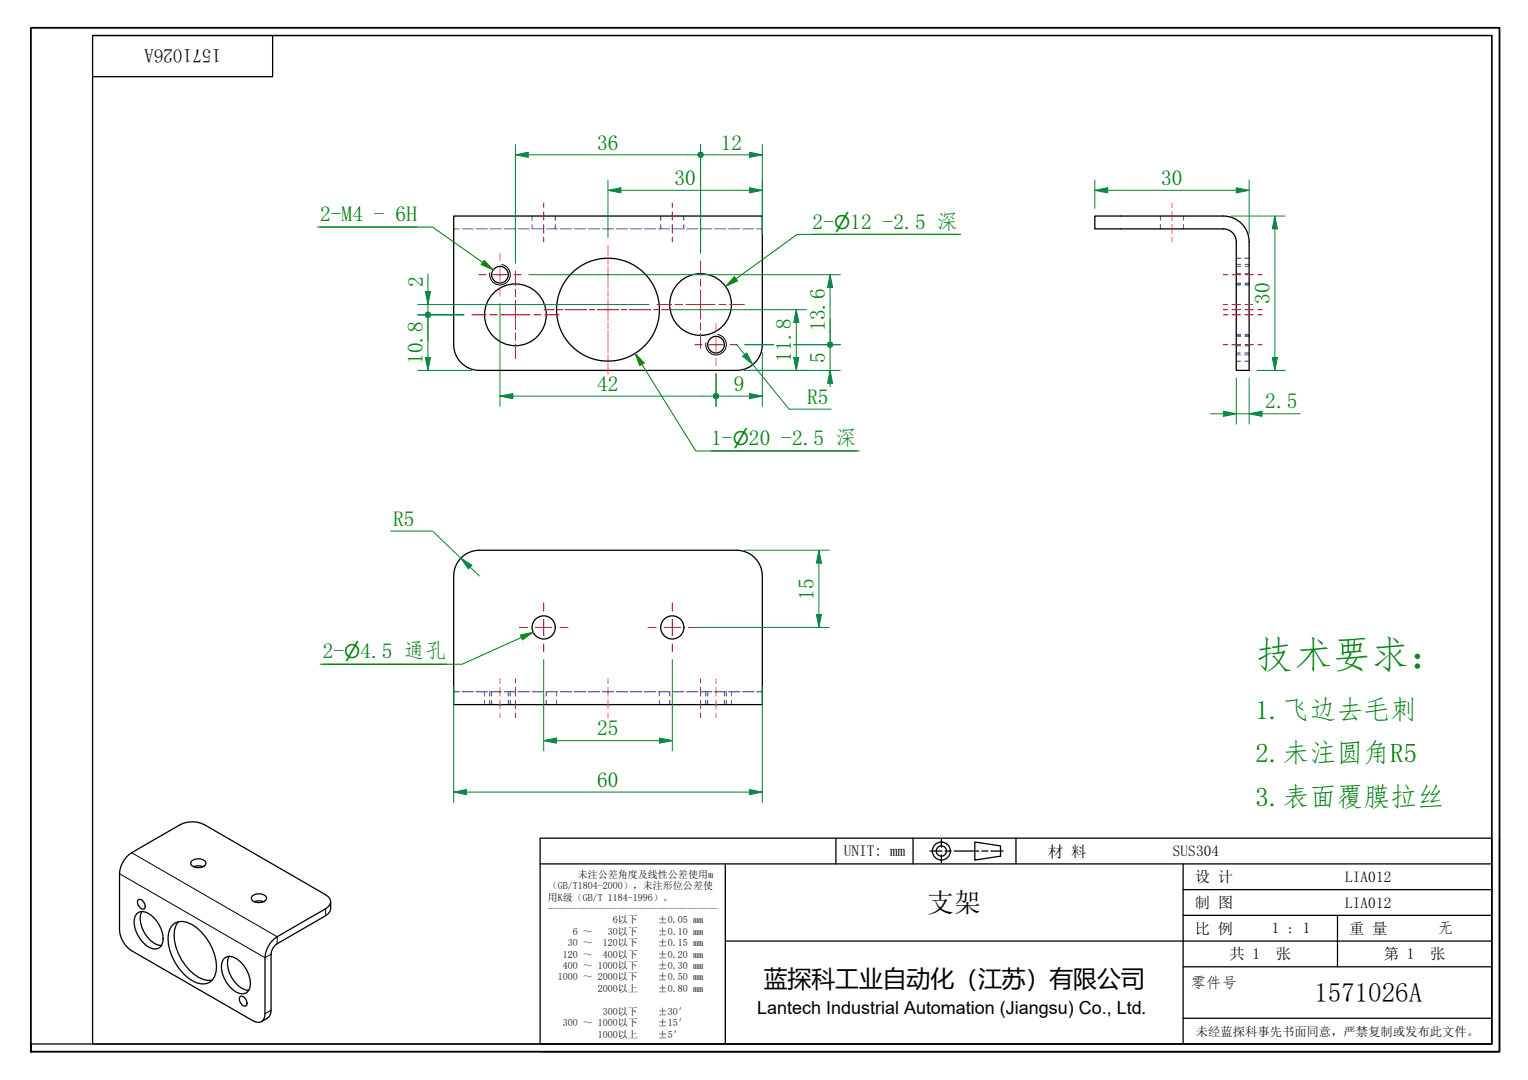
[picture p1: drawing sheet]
<svg xmlns="http://www.w3.org/2000/svg" width="297mm" height="210mm" viewBox="0 0 297 210" stroke-linecap="round" stroke-linejoin="round" font-family="sans-serif">
<g fill="none" stroke="#00f" stroke-width=".19">
<path d="M88.2 44.5h1.1M89.8 44.5h2.2M92.6 44.5h2.1M95.3 44.5h2.2M98 44.5h2.2M100.7 44.5h2.2M103.4 42v.8M103.4 43.7v.8M103.5 44.5h2.1M106.2 44.5h2.2M107.9 42v.8M107.9 43.7v.8"/>
<path d="M108.9 44.5h2.2M111.6 44.5h2.2M114.4 44.5h2.2M117.1 44.5h2.2M119.8 44.5h2.2M122.6 44.5h2.1M125.3 44.5h2.2M128 44.5h2.2M128.4 42v.8M128.4 43.7v.8M132.9 43.7v.8h-2.2M132.9 42v.8"/>
<path d="M133.5 44.5h2.1M136.2 44.5h2.2M138.9 44.5h2.2M141.6 44.5h2.2M144.4 44.5h2.2M147.1 44.5h1.1M225.6 42v.8M225.6 43.7v.8M230.1 42v.8M230.1 43.7v.8M240.3 53.2h.9M240.3 55.2h.9"/>
<path d="M240.3 50.2h.9M240.3 51.8h.9M240.3 55h.9M240.3 51.4h.9M240.3 55.4h.9M242 53.2h.8M242 55.2h.8M242 50.2h.8M242 51.8h.8M242 55h.8M242 51.4h.8M242 55.4h.8"/>
<path d="M240.3 65.2h.9M240.3 67.2h.9M240.3 70.2h.9M240.3 65.4h.9M240.3 68.6h.9M240.3 65h.9M240.3 69h.9M242 65.2h.8M242 67.2h.8M242 70.2h.8M242 65.4h.8M242 68.6h.8"/>
<path d="M242 65h.8M242 69h.8M88.2 134.4h1.1M89.8 134.4h2.2M92.6 134.4h2.1M94.2 134.4v.9M94.2 136.1v.8M95.2 134.4v.9M95.2 136.1v.8M95.3 134.4h2.2M95.6 134.4v.9M95.6 136.1v.8"/>
<path d="M98 134.4h2.2M98.8 134.4v.9M98.8 136.1v.8M99.2 134.4v.9M99.2 136.1v.8M100.7 134.4h2.2M103.5 134.4h2.1M106.2 136.1v.8M108.2 134.4v.9M108.2 136.1v.8M108.4 134.4h-2.2v.9M108.9 134.4h2.2"/>
<path d="M111.6 134.4h2.2M114.4 134.4h2.2M117.1 134.4h2.2M119.8 134.4h2.2M122.6 134.4h2.1M125.3 134.4h2.2M128 134.4h2.2v.9M128.2 134.4v.9M128.2 136.1v.8M130.2 136.1v.8M130.7 134.4h2.2M133.5 134.4h2.1"/>
<path d="M136.2 134.4h2.2M137.2 134.4v.9M137.2 136.1v.8M137.6 134.4v.9M137.6 136.1v.8M138.9 134.4h2.2M140.8 134.4v.9M140.8 136.1v.8M141.2 134.4v.9M141.2 136.1v.8M141.6 134.4h2.2M142.2 134.4v.9"/>
<path d="M142.2 136.1v.8M144.4 134.4h2.2M147.1 134.4h1.1"/>
</g>
<g fill="none" stroke="#000" stroke-width=".25">
<path d="M88.2 42h60v25a5 5 0 0 1-5 5h-50a5 5 0 0 1-5-5zM212.8 42h25a5 5 0 0 1 5 5v25h-2.5v-25a2.5 2.5 0 0 0-2.5-2.5h-25zM90 108.1a5 5 0 0 1 3.2-1.2h50a5 5 0 0 1 5 5v25h-60v-25a5 5 0 0 1 1.8-3.8zM25 166.2l10-5.9a5.2 5.2 0 0 1 4.7 0l23.6 13.6a1.44 1.44 0 0 1 1 1.4 1.44 1.44 0 0 1-1 1.3l-9.4 5.5a5.2 5.2 0 0 0-2.4 4v10.9a1.44 1.44 0 0 1-.7 1.6 1.44 1.44 0 0 1-1.6-.2l-23.6-13.6a5.2 5.2 0 0 1-2.4-4.1v-10.9a5.2 5.2 0 0 1 1.8-3.6zM26.6 177.6a1.91 1.91 0 0 1 2.5 .1 6 6 0 0 1 2.5 5.5 1.6 1.6 0 0 1-2.5 1 5.7 5.7 0 0 1-2.8-6.1zM26.9 174.8a1.29 1.29 0 0 1 1.3 1.7l-.3 .2a1.32 1.32 0 0 1-1-1.9zM27.6 177.2a5.1 5.1 0 0 0 1.7 5.6l.7 .6 .7 .3 .7 .1M33.5 179.9a2.61 2.61 0 0 1 3-.6 9.8 9.8 0 0 1 5.5 9.6 2.6 2.6 0 0 1-3.7 2.1 9.8 9.8 0 0 1-5.5-9.6l.2-.8zM34.7 179.1a5.9 5.9 0 0 0-.1 6.1 9.3 9.3 0 0 0 4.9 5.2l.9 .2 .8-.1M37.3 167.3a1.88 1.88 0 0 1 2.8 .4 1.32 1.32 0 0 1-1.6 .9 1.15 1.15 0 0 1-1.4-1zM37.6 168.5a2.41 2.41 0 0 1 1.9 0M49.1 174.1a1.88 1.88 0 0 1 2.7 .4 1.31 1.31 0 0 1-1.5 .9 1.14 1.14 0 0 1-1.4-1z"/>
<path d="M49.4 175.3a2.41 2.41 0 0 1 1.9 0M64.3 175.3v1.3l-.1 .5-.4 .5-9.9 5.8a2.61 2.61 0 0 0-1.2 2.1l-.1 11.5-.2 .5-.4 .4-1.2 .7M43.6 186.3a1.9 1.9 0 0 1 2.4 .1 6 6 0 0 1 2.6 5.5 1.6 1.6 0 0 1-2.6 1 5.7 5.7 0 0 1-2.8-6.1zM44.5 185.9a5.1 5.1 0 0 0 1.8 5.6l.7 .6 .7 .3 .7 .1M46.7 193.7a1.29 1.29 0 0 1 1.3 1.7l-.3 .2a1.32 1.32 0 0 1-1-1.9z"/>
<circle cx="97.2" cy="53.4" r="1.62"/>
<circle cx="136.2" cy="59.2" r="6"/>
<circle cx="100.2" cy="61.2" r="6"/>
<circle cx="118.2" cy="60.2" r="10"/>
<circle cx="139.2" cy="67" r="1.62"/>
<circle cx="105.7" cy="121.9" r="2.25"/>
<circle cx="130.7" cy="121.9" r="2.25"/>
</g>
<path d="M97.5 51.4a2 2 0 0 1 1.7 2.3 2 2 0 0 1-2.4 1.7 2 2 0 0 1-1.6-2.4M139.5 65a2 2 0 0 1 1.7 2.3 2 2 0 0 1-2.4 1.7 2 2 0 0 1-1.6-2.4M23.2 169.8l28.3 16.3 1.2-.6M25.6 165.7l28.3 16.4v1.3M63.3 176.6v1.4M52.7 196.3l-1.2 .7" fill="none" stroke="#000" stroke-width=".19"/>
<path d="M6 204.4v-1.5v1.5M6 202.9v-197.5h285.5v199h-285.5" fill="none" stroke="#000" stroke-width=".35"/>
<path d="M18 6.9h272v196h-272zM18 6.9h272M53 6.9v8h-35M290 6.9v196h-284" fill="none" stroke="#000" stroke-width=".25"/>
<g fill="none" stroke="#000" stroke-width=".25">
<path d="M105 162.9h185v40h-185zM105 167.9h185M141 167.9v35M162.5 162.9v5M177.5 162.9v5M180.8 165.4h2.3M183 163.2v1.5M183 166.2v1.5M183.7 165.4h1.2M185.5 165.4h4.8M189.5 163.7l5 .7v2l-5 .8zM190.8 165.4h1.2"/>
<path d="M192.6 165.4h2.4M197.5 162.9v5M230 167.9v35M230 177.9h60M230 172.9h60M260 177.9v10M291.5 162.9v41.5h-186.5M141 182.9h149M230 197.9h60M230 187.9h60"/>
<circle cx="183" cy="165.4" r="1.75"/>
<circle cx="183" cy="165.4" r="1"/>
</g>
<g fill="none" stroke="#f00" stroke-width=".19">
<path d="M93.1 53.4h1.3M95.8 53.4h2.8M97.2 49.3v1.3M97.2 52v2.8M97.2 56.1v1.4M99.9 53.4h1.4M100.2 52.7v2.8M100.2 56.2v1.4M100.2 58.4v5.6M118.2 47.7v2.1M118.2 50.3v1M118.2 51.9v4.1"/>
<path d="M118.2 56.5v1.1M118.2 58.1v4.2M127.7 59.2h2.8M131.2 59.2h1.5M133.4 59.2h5.6M136.2 50.7v2.8M136.2 54.2v1.4M136.2 56.4v5.6M139.7 59.2h1.4M141.9 59.2h2.8M91.7 61.2h2.8M95.2 61.2h1.4"/>
<path d="M97.4 61.2h5.6M100.2 64.7v1.4M100.2 66.9v2.8M103.7 61.2h1.5M105.7 60.2h2.1M105.9 61.2h2.8M108.3 60.2h1M109.9 60.2h4.1M114.5 60.2h1.1M116.1 60.2h4.2M118.2 62.8v1M118.2 64.3v4.2"/>
<path d="M118.2 69v1.1M118.2 70.6v2.1M120.8 60.2h1M122.4 60.2h4.1M127 60.2h1.1M128.6 60.2h2.1M135.1 67h1.3M136.2 62.7v1.4M136.2 64.9v2.8M137.8 67h2.8M139.2 62.9v1.3M139.2 65.6v2.8"/>
<path d="M139.2 69.7v1.4M141.9 67h1.4M105.7 117.2v1.6M130.7 117.2v1.6M100.9 121.9h1.6M104.1 121.9h3.2M105.7 120.4v3.1M105.7 125.1v1.6M108.9 121.9h1.5M125.9 121.9h1.6M129.1 121.9h3.2M130.7 120.4v3.1"/>
<path d="M130.7 125.1v1.6M133.9 121.9h1.5"/>
</g>
<g fill="none" stroke="#f00" stroke-width=".19">
<path d="M105.7 39.5v.8M130.7 39.5v.8M227.8 39.5v.8M105.7 41.2v1.6M105.7 43.7v1.6M105.7 46.2v.8M130.7 41.2v1.6M130.7 43.7v1.6M130.7 46.2v.8M227.8 41.2v1.6M227.8 43.7v1.6M227.8 46.2v.8"/>
<path d="M237.8 59.2h.9M237.8 53.4h.9M239.5 59.2h1.7M239.5 53.4h1.7M242 59.2h1M242 53.4h1.7M243.3 59.2h.2M244.5 53.4h.8M237.8 60.2h.9M237.8 61.2h.9M237.8 67h.9M239.5 60.2h1.7"/>
<path d="M239.5 61.2h1.7M239.5 67h1.7M242 60.2h1.7M242 61.2h1.7M242 67h1.7M244.5 60.2h.8M244.5 61.2h.8M244.5 67h.8M97.2 131.9v.9M97.2 133.6v1.7M97.2 136.1v1.7M97.2 138.6v.8"/>
<path d="M100.2 131.9v.9M100.2 133.6v1.7M100.2 136.1v1.7M100.2 138.6v.8M118.2 131.9v.9M118.2 133.6v1.7M118.2 136.1v1.7M118.2 138.6v.8M136.2 131.9v.9M136.2 133.6v1.7M136.2 136.1v1.7M136.2 138.6v.8"/>
<path d="M139.2 131.9v.9M139.2 133.6v1.7M139.2 136.1v1.7M139.2 138.6v.8"/>
</g>
<path d="M212.8 37h2.5" fill="none" stroke="#00803f" stroke-width=".19"/>
<path d="M212.8 37l2.5-.5v1z" fill="#00803f"/>
<path d="M212.8 37l2.5-.5v1zM240.3 37h2.5" fill="none" stroke="#00803f" stroke-width=".19"/>
<path d="M240.3 36.5l2.5 .5-2.5 .5z" fill="#00803f"/>
<path d="M212.8 35v5.5M215.3 37h25M240.3 36.5l2.5 .5-2.5 .5zM242.8 35v10.5M247.8 69.5v2.5" fill="none" stroke="#00803f" stroke-width=".19"/>
<path d="M247.3 69.5h1l-.5 2.5z" fill="#00803f"/>
<path d="M247.8 42v2.5M247.3 69.5h1l-.5 2.5z" fill="none" stroke="#00803f" stroke-width=".19"/>
<path d="M247.8 42l.5 2.5h-1z" fill="#00803f"/>
<path d="M239.3 42h10.5M247.8 42l.5 2.5h-1zM247.8 44.5v25M244.3 72h5.5M237.8 80.4h2.5" fill="none" stroke="#00803f" stroke-width=".19"/>
<path d="M237.8 79.9l2.5 .5-2.5 .5z" fill="#00803f"/>
<path d="M237.8 79.9l2.5 .5-2.5 .5zM242.8 80.4h2.5" fill="none" stroke="#00803f" stroke-width=".19"/>
<path d="M242.8 80.4l2.5-.5v1z" fill="#00803f"/>
<path d="M240.3 73.5v8.9M242.8 73.5v8.9M235.3 80.4h2.5M240.3 80.4h2.5M242.8 80.4l2.5-.5v1zM245.3 80.4h7.5M88.2 153.9h2.5" fill="none" stroke="#00803f" stroke-width=".19"/>
<path d="M88.2 153.9l2.5-.5v1z" fill="#00803f"/>
<path d="M88.2 153.9l2.5-.5v1zM145.7 153.9h2.5" fill="none" stroke="#00803f" stroke-width=".19"/>
<path d="M145.7 153.4l2.5 .5-2.5 .5z" fill="#00803f"/>
<path d="M88.2 133.4v22.5M148.2 133.4v22.5M90.7 153.9h55M105.7 143.9h2.5M145.7 153.4l2.5 .5-2.5 .5z" fill="none" stroke="#00803f" stroke-width=".19"/>
<path d="M105.7 143.9l2.5-.5v1z" fill="#00803f"/>
<path d="M105.7 143.9l2.5-.5v1zM128.2 143.9h2.5" fill="none" stroke="#00803f" stroke-width=".19"/>
<path d="M128.2 143.4l2.5 .5-2.5 .5z" fill="#00803f"/>
<path d="M159.2 106.9v2.5M105.7 128.2v17.7M130.7 128.2v17.7M108.2 143.9h20M128.2 143.4l2.5 .5-2.5 .5z" fill="none" stroke="#00803f" stroke-width=".19"/>
<path d="M159.2 106.9l.5 2.5h-1z" fill="#00803f"/>
<path d="M159.2 106.9l.5 2.5h-1zM159.2 119.4v2.5" fill="none" stroke="#00803f" stroke-width=".19"/>
<path d="M158.7 119.4h1l-.5 2.5z" fill="#00803f"/>
<path d="M89.6 108.5l1.8 1.7M144.7 106.9h16.5M158.7 119.4h1l-.5 2.5zM159.2 109.4v10M135.4 121.9h25.8" fill="none" stroke="#00803f" stroke-width=".19"/>
<path d="M89.6 108.5l2.1 1.4-.7 .7z" fill="#00803f"/>
<path d="M75.9 103.2h8.2l5.5 5.3M89.6 108.5l2.1 1.4-.7 .7zM91.4 110.2l1.8 1.7" fill="none" stroke="#00803f" stroke-width=".19"/>
<path d="M62.7 129.1h24.1M103.6 122.9l-2.2 1" fill="none" stroke="#008000" stroke-width=".19"/>
<path d="M101.2 123.4l2.4-.5-2 1.5z" fill="#008000"/>
<path d="M101.2 123.4l2.4-.5-2 1.5zM101.4 123.9l-11.6 5.2h-27.6" fill="none" stroke="#008000" stroke-width=".19"/>
<path d="M144.8 68.9l1.5 2" fill="none" stroke="#00803f" stroke-width=".19"/>
<path d="M144.4 69.2l.8-.6 1.1 2.3z" fill="#00803f"/>
<path d="M143.2 67l1.6 1.9M144.4 69.2l.8-.6 1.1 2.3zM146.3 70.9l7.1 8.6h8.2M161.4 72v2.5" fill="none" stroke="#00803f" stroke-width=".19"/>
<path d="M161.4 72l.5 2.5h-1z" fill="#00803f"/>
<path d="M161.4 72l.5 2.5h-1zM161.4 64.5v1.9" fill="none" stroke="#00803f" stroke-width=".19"/>
<circle cx="161.4" cy="67" r=".62" fill="#00803f"/>
<path d="M144.7 72h18.7M144.8 67h5.6M154.3 67h9.1M161.4 62v4.4M161.4 67v5M161.4 74.5v.7" fill="none" stroke="#00803f" stroke-width=".19"/>
<circle cx="161.4" cy="67" r=".62" fill="#00803f"/>
<path d="M161.4 53.4v2.5" fill="none" stroke="#00803f" stroke-width=".19"/>
<path d="M161.4 53.4l.5 2.5h-1z" fill="#00803f"/>
<path d="M102.8 53.4h15.3M118.3 53.4h17.8M136.3 53.4h27.1M161.4 53.4l.5 2.5h-1zM161.4 55.9v8.6M97.2 77h2.5M144.8 67h5.6M154.3 67h9.1" fill="none" stroke="#00803f" stroke-width=".19"/>
<path d="M97.2 77l2.5-.5v1z" fill="#00803f"/>
<path d="M97.2 77l2.5-.5v1zM136.7 77h1.9" fill="none" stroke="#00803f" stroke-width=".19"/>
<circle cx="139.2" cy="77" r=".63" fill="#00803f"/>
<path d="M97.2 59v2.1M97.2 61.3v17.7M99.7 77h37M139.2 72.6v6.4M139.8 77h1.9" fill="none" stroke="#00803f" stroke-width=".19"/>
<circle cx="139.2" cy="77" r=".63" fill="#00803f"/>
<path d="M145.7 77h2.5" fill="none" stroke="#00803f" stroke-width=".19"/>
<path d="M145.7 76.5l2.5 .5-2.5 .5z" fill="#00803f"/>
<path d="M100.2 30.1h2.5M139.2 72.6v6.4M141.7 77h4M145.7 76.5l2.5 .5-2.5 .5zM148.2 68.5v10.5" fill="none" stroke="#00803f" stroke-width=".19"/>
<path d="M100.2 30.1l2.5-.5v1z" fill="#00803f"/>
<path d="M100.2 30.1l2.5-.5v1zM133.7 30.1h1.9" fill="none" stroke="#00803f" stroke-width=".19"/>
<circle cx="136.2" cy="30.1" r=".63" fill="#00803f"/>
<path d="M100.2 28.1v23.1M102.7 30.1h31M136.2 28.1v21.1M136.8 30.1h1.9" fill="none" stroke="#00803f" stroke-width=".19"/>
<circle cx="136.2" cy="30.1" r=".63" fill="#00803f"/>
<path d="M145.7 30.1h2.5" fill="none" stroke="#00803f" stroke-width=".19"/>
<path d="M145.7 29.6l2.5 .5-2.5 .5z" fill="#00803f"/>
<path d="M118.2 37h2.5M136.2 28.1v21.1M138.7 30.1h7M145.7 29.6l2.5 .5-2.5 .5zM148.2 28.1v17.4" fill="none" stroke="#00803f" stroke-width=".19"/>
<path d="M118.2 37l2.5-.5v1z" fill="#00803f"/>
<path d="M118.2 37l2.5-.5v1zM145.7 37h2.5" fill="none" stroke="#00803f" stroke-width=".19"/>
<path d="M145.7 36.5l2.5 .5-2.5 .5z" fill="#00803f"/>
<path d="M118.2 35v11.2M120.7 37h25M145.7 36.5l2.5 .5-2.5 .5zM148.2 35v10.5M83.2 69.5v2.5" fill="none" stroke="#00803f" stroke-width=".19"/>
<path d="M82.7 69.5h1l-.5 2.5z" fill="#00803f"/>
<path d="M82.7 69.5h1l-.5 2.5zM83.2 61.8v1.9" fill="none" stroke="#00803f" stroke-width=".19"/>
<circle cx="83.2" cy="61.2" r=".62" fill="#00803f"/>
<path d="M81.2 72h10.5M81.2 61.2h9M83.2 61.8v7.7" fill="none" stroke="#00803f" stroke-width=".19"/>
<circle cx="83.2" cy="61.2" r=".62" fill="#00803f"/>
<path d="M83.2 56.7v2.5" fill="none" stroke="#00803f" stroke-width=".19"/>
<path d="M82.7 56.7h1l-.5 2.5z" fill="#00803f"/>
<path d="M81.2 59.2h18.9M82.7 56.7h1l-.5 2.5zM83.2 53.2v3.5M83.2 59.2v2M100.3 59.2h17.8M118.3 59.2h7.9M81.2 61.2h9M83.2 63.7v2.5M154.8 60.2v2.5" fill="none" stroke="#00803f" stroke-width=".19"/>
<path d="M154.8 60.2l.5 2.5h-1z" fill="#00803f"/>
<path d="M154.8 60.2l.5 2.5h-1zM154.8 69.5v2.5" fill="none" stroke="#00803f" stroke-width=".19"/>
<path d="M154.3 69.5h1l-.5 2.5z" fill="#00803f"/>
<path d="M130.7 60.2h5.4M136.3 60.2h20.5M144.7 72h12.1M154.3 69.5h1l-.5 2.5zM154.8 62.7v6.8" fill="none" stroke="#00803f" stroke-width=".19"/>
<path d="M62.2 44.1h18.9M93.8 51l2.1 1.5" fill="none" stroke="#008000" stroke-width=".19"/>
<path d="M94.1 50.6l1.8 1.9-2.4-1.1z" fill="#008000"/>
<path d="M61.7 44.1h22.4l9.7 6.9M94.1 50.6l1.8 1.9-2.4-1.1zM143.1 54.2l-2.1 1.5M158 45.5h28.3" fill="none" stroke="#008000" stroke-width=".19"/>
<path d="M142.8 53.8l.6 .8-2.4 1.1z" fill="#008000"/>
<path d="M142.8 53.8l.6 .8-2.4 1.1zM186.8 45.5h-31.8l-11.9 8.7M123.5 68.7l1.3 2.1M138.3 87.6h28.2" fill="none" stroke="#008000" stroke-width=".19"/>
<path d="M123.5 68.7l1.7 1.8-.8 .6z" fill="#008000"/>
<path d="M123.5 68.7l1.7 1.8-.8 .6zM124.8 70.8l10.4 16.8h31.8" fill="none" stroke="#008000" stroke-width=".19"/>
<text font-size="7.5" fill="#008000" x="244.1" y="129.9">技术要求：</text>
<g font-size="5.2" fill="#008000">
<text x="244.1" y="139.8">1.飞边去毛刺</text>
<text x="244.1" y="148.2">2.未注圆角R5</text>
<text x="244.1" y="156.6">3.表面覆膜拉丝</text>
</g>
<g font-size="5.2">
<text x="180.3" y="177.3">支架</text>
<text x="255.5" y="194.8">1571026A</text>
</g>
<text font-size="4.6" x="148.5" y="191.9">蓝探科工业自动化（江苏）有限公司</text>
<g font-size="4.2" fill="#008000">
<text x="116.1" y="29.1">36</text>
<text x="140.1" y="29.1">12</text>
<text x="131.1" y="36">30</text>
<text x="225.7" y="36">30</text>
<text x="62.2" y="43">2-M4 - 6H</text>
<text x="158" y="44.4">2-</text>
<text x="165.3" y="44.4">12 -2.5 深</text>
<text x="82.2" y="55.8" transform="rotate(-90 82.2 55.8)">2</text>
<text x="246.8" y="59.1" transform="rotate(-90 246.8 59.1)">30</text>
<text x="160.3" y="64.4" transform="rotate(-90 160.3 64.4)">13.6</text>
<text x="82.1" y="70.8" transform="rotate(-90 82.1 70.8)">10.8</text>
<text x="153.7" y="70.3" transform="rotate(-90 153.7 70.3)">11.8</text>
<text x="160.3" y="70.5" transform="rotate(-90 160.3 70.5)">5</text>
<text x="116.1" y="76">42</text>
<text x="142.7" y="76">9</text>
<text x="156.9" y="78.5">R5</text>
<text x="246" y="79.4">2.5</text>
<text x="138.3" y="86.5">1-</text>
<text x="145.6" y="86.5">20 -2.5 深</text>
<text x="76.4" y="102.2">R5</text>
<text x="158.2" y="116.5" transform="rotate(-90 158.2 116.5)">15</text>
<text x="62.7" y="128">2-</text>
<text x="70.1" y="128">4.5 通孔</text>
<text x="116.1" y="142.9">25</text>
<text x="116.1" y="152.9">60</text>
</g>
<text font-size="3.7" x="43" y="9.6" transform="rotate(180 43 9.6)">1571026A</text>
<g font-size="3.7" fill="#008000">
<text x="162.2" y="44.4">⌀</text>
<text x="142.4" y="86.5">⌀</text>
<text x="66.9" y="128">⌀</text>
</g>
<text font-size="3.5" x="147.2" y="197.1">Lantech Industrial Automation (Jiangsu) Co., Ltd.</text>
<g font-size="3">
<text x="164" y="166.4">UNIT: mm</text>
<text x="203.8" y="166.5">材 料</text>
<text x="228" y="166.4">SUS304</text>
<text x="232.3" y="171.5">设 计</text>
<text x="261.5" y="171.4">LIA012</text>
<text x="232.3" y="176.5">制 图</text>
<text x="261.5" y="176.4">LIA012</text>
<text x="232.3" y="181.5">比 例</text>
<text x="247.3" y="181.4">1 : 1</text>
<text x="262.3" y="181.5">重 量</text>
<text x="279.5" y="181.4">无</text>
<text x="231.5" y="192">零件号</text>
<text x="239" y="186.5">共 1</text>
<text x="248" y="186.5">张</text>
<text x="269" y="186.5">第 1</text>
<text x="278" y="186.5">张</text>
</g>
<text font-size="2.4" x="232.5" y="201.3">未经蓝探科事先书面同意，严禁复制或发布此文件。</text>
<g font-size="1.9">
<text x="106.5" y="172.8">（GB/T1804-2000），未注形位公差使</text>
<text x="112.3" y="170.6">未注公差角度及线性公差使用m</text>
<text x="106.5" y="175">用K级（GB/T 1184-1996）。</text>
<text x="106.5" y="177.2">—————————————————</text>
<text x="119.1" y="179.5">6以下</text>
<text x="127.9" y="179.5">±0.05 mm</text>
<text x="110.4" y="183.9">30 ～</text>
<text x="111.4" y="181.7">6 ～</text>
<text x="117.2" y="183.9">120以下</text>
<text x="118.2" y="181.7">30以下</text>
<text x="127.9" y="181.7">±0.10 mm</text>
<text x="127.9" y="183.9">±0.15 mm</text>
<text x="108.4" y="190.6">1000 ～ 2000以下</text>
<text x="109.4" y="186.1">120 ～</text>
<text x="109.4" y="188.3">400 ～ 1000以下</text>
<text x="117.2" y="186.1">400以下</text>
<text x="127.9" y="186.1">±0.20 mm</text>
<text x="127.9" y="188.3">±0.30 mm</text>
<text x="127.9" y="190.6">±0.50 mm</text>
<text x="116.2" y="192.8">2000以上</text>
<text x="117.2" y="197.2">300以下</text>
<text x="127.9" y="192.8">±0.80 mm</text>
<text x="127.9" y="197.2">±30′</text>
<text x="109.4" y="199.4">300 ～ 1000以下</text>
<text x="116.2" y="201.7">1000以上</text>
<text x="127.9" y="199.4">±15′</text>
<text x="127.9" y="201.7">±5′</text>
</g>
</svg>
